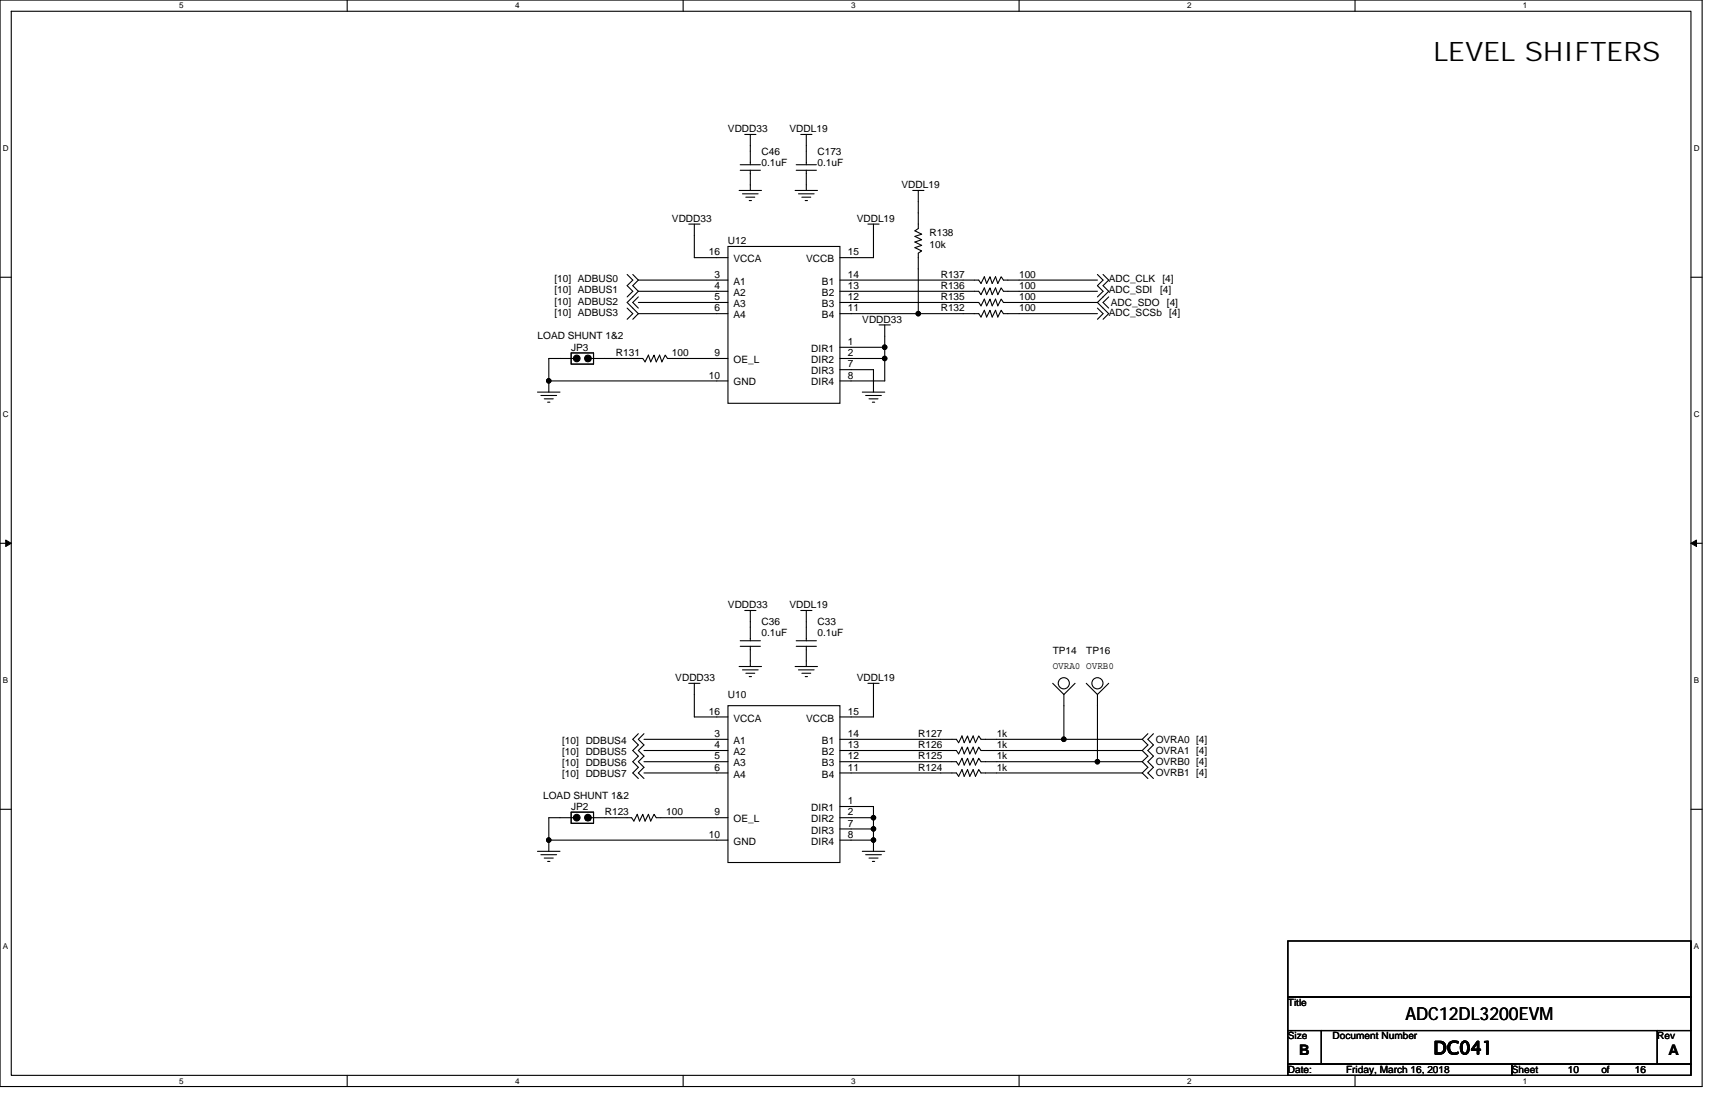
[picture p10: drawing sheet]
<svg xmlns="http://www.w3.org/2000/svg" width="432mm" height="279mm" viewBox="0 0 432 279" stroke-linecap="round" stroke-linejoin="round" font-family="sans-serif">
<path d="M0 0h428.6v273.5h-428.6zM2.8 2.8h422.9v267.9h-422.9z" fill="none" stroke="#000" stroke-width=".28"/>
<g fill="#fff">
<path d="M45.1 .3h1.1v2.3h-1.1z"/>
<path d="M45.1 271h1.1v2.2h-1.1z"/>
</g>
<path d="M87.4 0v2.8M87.4 270.7v2.8" fill="none" stroke="#000" stroke-width=".28"/>
<g fill="#fff">
<path d="M129.7 .3h1.1v2.3h-1.1z"/>
<path d="M129.7 271h1.1v2.2h-1.1z"/>
</g>
<path d="M172 0v2.8M172 270.7v2.8" fill="none" stroke="#000" stroke-width=".28"/>
<g fill="#fff">
<path d="M214.3 .3h1.1v2.3h-1.1z"/>
<path d="M214.3 271h1.1v2.2h-1.1z"/>
</g>
<path d="M256.6 0v2.8M256.6 270.7v2.8" fill="none" stroke="#000" stroke-width=".28"/>
<g fill="#fff">
<path d="M298.9 .3h1.1v2.3h-1.1z"/>
<path d="M298.9 271h1.1v2.2h-1.1z"/>
</g>
<path d="M341.2 0v2.8M341.2 270.7v2.8" fill="none" stroke="#000" stroke-width=".28"/>
<g fill="#fff">
<path d="M383.5 .3h1.1v2.3h-1.1z"/>
<path d="M383.5 271h1.1v2.2h-1.1z"/>
<path d="M.7 36.3h1.5v2.3h-1.5z"/>
<path d="M426.5 36.3h1.4v2.3h-1.4z"/>
<path d="M.7 103.3h1.5v2.2h-1.5z"/>
<path d="M426.5 103.3h1.4v2.2h-1.4z"/>
</g>
<path d="M0 69.8h2.8M425.7 69.8h2.9" fill="none" stroke="#000" stroke-width=".28"/>
<g fill="#fff">
<path d="M.7 170.2h1.4v2.3h-1.4z"/>
<path d="M426.5 170.2h1.3v2.3h-1.3z"/>
</g>
<path d="M0 136.8h2.8M425.7 136.8h2.9" fill="none" stroke="#000" stroke-width=".28"/>
<path d="M1.4 135.9l1.4 .9-1.4 .8zM425.7 136.8l1.4-.9v1.7z" fill="#000" stroke="#000" stroke-width=".25"/>
<g fill="#fff">
<path d="M.7 237.2h1.4v2.2h-1.4z"/>
<path d="M426.4 237.2h1.4v2.2h-1.4z"/>
</g>
<g fill="none" stroke="#000" stroke-width=".28">
<path d="M187.5 33.8h2.8M188.9 33.8v7.7M201.6 33.8h2.8M203 33.8v7.7M173.4 56.4h2.8M174.8 56.4v8.5h8.5M186.1 47.9h5.6M186.4 42.9h5.1M186.4 41.5h5.1M186.9 48.8h4M187.8 49.6h2.2M188.6 50.5h.6"/>
<path d="M188.9 42.9v5M200.2 47.9h5.6M200.5 42.9h5M200.5 41.5h5M201 48.8h4M201.9 49.6h2.2M202.7 50.5h.6M203 42.9v5M218.5 56.4h2.8M219.9 56.4v8.5h-8.4M229.8 47.9h2.8M231.2 47.9v9.6l-.8 .6 1.7 .8-1.7 .6 1.7 .8-1.7 .6 1.7 .9-1.7 .5 1.7 .9-.9 .5v15.3"/>
<path d="M157.9 69.1l1.4 1.4-1.4 1.4 1.4 1.4-1.4 1.4M157.9 77.6l1.4 1.4-1.4 1.4M159.3 69.1l1.4 1.4M160.7 70.5h22.6M160.7 73.3h22.6M160.7 79h22.6M160.7 73.3l-2.8 2.8 2.8 2.9M160.7 70.5l-1.4 1.4 1.4 1.4M160.7 79l-1.4 1.4M160.7 74.7l-1.4 1.4 1.4 1.5M160.7 76.1h22.6M183.3 62h28.2v39.5h-28.2z"/>
<path d="M211.5 70.5h34.9l.6 .9 .8-1.7 .6 1.7 .9-1.7 .5 1.7 .9-1.7 .5 1.7 .9-1.7 .5 .8h23.7M211.5 73.3h34.9l.6 .9 .8-1.7 .6 1.7 .9-1.7 .5 1.7 .9-1.7 .5 1.7 .9-1.7 .5 .8h23.7M231.2 79h15.2l.6 .8 .8-1.7 .6 1.7 .9-1.7 .5 1.7 .9-1.7 .5 1.7 .9-1.7 .5 .9h23.7M231.2 79h-19.7M276.3 76.1h-23.7l-.5-.8-.9 1.7-.5-1.7-.9 1.7-.5-1.7-.9 1.7-.6-1.7-.8 1.7-.6-.9h-34.9M276.3 76.1l2.8 2.9-1.4 1.4M276.3 69.1l1.4 1.4-1.4 1.4 1.4 1.4-1.4 1.4M276.3 77.6l1.4 1.4-1.4 1.4M277.7 69.1l1.4 1.4-1.4 1.4 1.4 1.4-2.8 2.8M279.1 74.7l-1.4 1.4 1.4 1.5M135.3 98.7h5.7M136.2 99.5h3.9"/>
<path d="M138.2 95.9v2.8M138.2 95.9h45.1M143.8 88.8h5.6v2.9h-5.6zM144.7 90.2h-6.5v5.7M147.5 89.7h1.1v1.1h-1.1zM148.6 90.2h.8M149.4 90.2h12.4l.6 .9 .9-1.7 .5 1.7 .9-1.7 .5 1.7 .9-1.7 .5 1.7 .9-1.7 .6 .8h15.2M211.5 93h8.4v5.7M211.5 90.2h11.3M217.1 98.7h5.7M218 99.5h3.9M221.3 81.8h2.9"/>
<path d="M222.8 81.8v5.6M222.8 87.4h-11.3M222.8 87.4v2.8M222.8 90.2v5.7h-11.3M137 100.4h2.3M137.9 101.2h.6M218.8 100.4h2.3M219.6 101.2h.6M187.5 153.7h2.8M188.9 153.7v7.6M201.6 153.7h2.8M203 153.7v7.6"/>
<path d="M173.4 172h2.8M174.8 172v8.5h8.5M183.3 177.6h28.2v39.5h-28.2zM186.1 167.8h5.6M186.4 162.7h5.1M186.4 161.3h5.1M186.9 168.6h4M187.8 169.5h2.2M188.6 170.3h.6M188.9 162.7v5.1M200.2 167.8h5.6M200.5 162.7h5"/>
<path d="M200.5 161.3h5M201 168.6h4M201.9 169.5h2.2M202.7 170.3h.6M203 162.7v5.1M218.5 172h2.8M219.9 172v8.5h-8.4M265 172l2.9 2.8 2.8-2.8M267.9 174.8v11.3M273.5 172l2.8 2.8 2.8-2.8M276.3 174.8v16.9M160.7 184.7l-1.4 1.4 1.4 1.4-1.4 1.4 1.4 1.4-1.4 1.4 1.4 1.4-1.4 1.5 1.4 1.4"/>
<path d="M162.1 186.1h21.2M162.1 188.9h21.2M162.1 191.7h21.2M162.1 194.6h21.2M162.1 184.7l-1.4 1.4 1.4 1.4-1.4 1.4 1.4 1.4-1.4 1.4 1.4 1.4-1.4 1.5 1.4 1.4M211.5 186.1h29.3l.6 .8 .8-1.6 .6 1.6 .8-1.6 .6 1.6 .8-1.6 .6 1.6 .8-1.6 .6 .8h20.9M211.5 188.9h29.3l.6 .9 .8-1.7 .6 1.7 .8-1.7 .6 1.7 .8-1.7 .6 1.7 .8-1.7 .6 .8h40.6M211.5 191.7h29.3l.6 .9 .8-1.7 .6 1.7 .8-1.7 .6 1.7 .8-1.7 .6 1.7 .8-1.7 .6 .8h29.3M211.5 194.6h29.3l.6 .8 .8-1.7 .6 1.7 .8-1.7 .6 1.7 .8-1.7 .6 1.7 .8-1.7 .6 .9h40.6M267.9 186.1h19.7M276.3 191.7h11.3M287.6 186.1l1.4 1.4-1.4 1.4"/>
<path d="M287.6 188.9l1.4 1.4-1.4 1.4M287.6 191.7l1.4 1.4-1.4 1.5M287.6 194.6l1.4 1.4M289 184.7l-1.4 1.4M290.4 184.7l-1.4 1.4 1.4 1.4-1.4 1.4 1.4 1.4-1.4 1.4 1.4 1.4-1.4 1.5 1.4 1.4M0 203.7h2.8M135.3 214.3h5.7M136.2 215.1h3.9M137 216h2.3M137.9 216.8h.6M138.2 211.5v2.8M138.2 211.5h45.1"/>
<path d="M143.8 204.4h5.6v2.8h-5.6zM144.7 205.8h-6.5v5.7M147.5 205.3h1.1v1.1h-1.1zM148.6 205.8h.8M149.4 205.8h9.6l.6 .9 .8-1.7 .6 1.7 .8-1.7 .6 1.7 .9-1.7 .5 1.7 .9-1.7 .5 .8h18.1M211.5 203h8.4v2.8M211.5 205.8h8.4M211.5 208.7h8.4M211.5 211.5h8.4M217.1 214.3h5.7M218 215.1h3.9M218.8 216h2.3"/>
<path d="M219.6 216.8h.6M219.9 205.8v2.9M219.9 208.7v2.8M219.9 211.5v2.8M425.7 203.7h2.9M324.3 236.9h101.4v14.1h-101.4zM324.3 251h101.4v8.4h-101.4zM324.3 259.4h8.4v8.5h-8.4zM332.7 259.4h84.6v8.5h-84.6zM417.3 259.4h8.4v8.5h-8.4zM324.3 267.9h56.3v2.8h-56.3zM380.6 267.9h45.1v2.8h-45.1z"/>
<circle cx="145.2" cy="90.2" r=".55"/>
<circle cx="267.8" cy="172" r="1.4"/>
<circle cx="276.3" cy="172" r="1.4"/>
<circle cx="145.2" cy="205.8" r=".55"/>
</g>
<g fill="#000" stroke="#000" stroke-width=".28">
<circle cx="231.2" cy="78.9" r=".55"/>
<circle cx="138.2" cy="95.9" r=".55"/>
<circle cx="145.2" cy="90.2" r=".84"/>
<circle cx="148" cy="90.2" r=".84"/>
<circle cx="222.7" cy="87.4" r=".56"/>
<circle cx="222.7" cy="90.2" r=".55"/>
<circle cx="267.8" cy="186.1" r=".56"/>
<circle cx="276.3" cy="191.7" r=".55"/>
<circle cx="138.2" cy="211.5" r=".55"/>
<circle cx="145.2" cy="205.8" r=".84"/>
<circle cx="148" cy="205.8" r=".84"/>
<circle cx="219.9" cy="208.6" r=".55"/>
<circle cx="219.9" cy="211.5" r=".55"/>
<circle cx="219.9" cy="205.8" r=".55"/>
</g>
<text font-size="6.8" x="360.9" y="15.3">LEVEL SHIFTERS</text>
<g font-size="4.5">
<text x="353.8" y="256.9">ADC12DL3200EVM</text>
<text x="360.9" y="265.3">DC041</text>
</g>
<g font-size="3.7">
<text x="327.1" y="265.6">B</text>
<text x="420.1" y="265.6">A</text>
</g>
<g font-size="2.5">
<text x="183.3" y="33.3">VDDD33</text>
<text x="198.8" y="33.3">VDDL19</text>
<text x="191.7" y="38.9">C46</text>
<text x="191.7" y="41.7">0.1uF</text>
<text x="205.8" y="38.9">C173</text>
<text x="205.8" y="41.7">0.1uF</text>
<text x="227" y="47.4">VDDL19</text>
<text x="169.2" y="55.8">VDDD33</text>
<text x="215.7" y="55.8">VDDL19</text>
<text x="234" y="59.5">R138</text>
<text x="178.5" y="64.3">16</text>
<text x="183.3" y="61.5">U12</text>
<text x="184.7" y="66">VCCA</text>
<text x="203" y="66">VCCB</text>
<text x="213.4" y="64.3">15</text>
<text x="234" y="62.3">10k</text>
<text x="139.6" y="71.1">[10] ADBUS0</text>
<text x="179.9" y="69.9">3</text>
<text x="184.7" y="71.6">A1</text>
<text x="206.9" y="71.6">B1</text>
<text x="213.4" y="69.9">14</text>
<text x="236.9" y="69.9">R137</text>
<text x="256.6" y="69.9">100</text>
<text x="279.1" y="71.1">ADC_CLK</text>
<text x="292.7" y="71.1">[4]</text>
<text x="139.6" y="76.7">[10] ADBUS2</text>
<text x="139.6" y="73.9">[10] ADBUS1</text>
<text x="179.9" y="72.7">4</text>
<text x="179.9" y="75.5">5</text>
<text x="184.7" y="74.5">A2</text>
<text x="184.7" y="77.3">A3</text>
<text x="206.9" y="77.3">B3</text>
<text x="206.9" y="74.5">B2</text>
<text x="213.4" y="75.5">12</text>
<text x="213.4" y="72.7">13</text>
<text x="236.9" y="75.6">R135</text>
<text x="236.9" y="72.7">R136</text>
<text x="256.6" y="75.6">100</text>
<text x="256.6" y="72.7">100</text>
<text x="279.1" y="73.9">ADC_SDI</text>
<text x="279.7" y="77">ADC_SDO</text>
<text x="292.1" y="73.9">[4]</text>
<text x="293.8" y="77">[4]</text>
<text x="139.6" y="79.5">[10] ADBUS3</text>
<text x="179.9" y="78.4">6</text>
<text x="184.7" y="80.1">A4</text>
<text x="206.9" y="80.1">B4</text>
<text x="213.4" y="78.4">11</text>
<text x="217.1" y="81.2">VDDD33</text>
<text x="236.9" y="78.4">R132</text>
<text x="256.6" y="78.4">100</text>
<text x="279.1" y="79.5">ADC_SCSb</text>
<text x="294.4" y="79.5">[4]</text>
<text x="135.3" y="85.4">LOAD SHUNT 1&amp;2</text>
<text x="143.8" y="88.2">JP3</text>
<text x="155.1" y="89.7">R131</text>
<text x="169.2" y="89.7">100</text>
<text x="179.9" y="89.6">9</text>
<text x="204.3" y="88.6">DIR1</text>
<text x="213.4" y="86.8">1</text>
<text x="213.4" y="89.6">2</text>
<text x="178.5" y="95.3">10</text>
<text x="184.7" y="91.4">OE_L</text>
<text x="204.3" y="91.4">DIR2</text>
<text x="204.3" y="94.2">DIR3</text>
<text x="213.4" y="92.5">7</text>
<text x="213.4" y="95.3">8</text>
<text x="184.7" y="97">GND</text>
<text x="204.3" y="97">DIR4</text>
<text x="183.3" y="153.1">VDDD33</text>
<text x="198.8" y="153.1">VDDL19</text>
<text x="191.7" y="157.3">C36</text>
<text x="191.7" y="160.1">0.1uF</text>
<text x="205.8" y="157.3">C33</text>
<text x="205.8" y="160.1">0.1uF</text>
<text x="265" y="164.7">TP14</text>
<text x="273.5" y="164.7">TP16</text>
<text x="170" y="171.4">VDDD33</text>
<text x="215.7" y="171.4">VDDL19</text>
<text x="265" y="168.4">OVRA0 OVRB0</text>
<text x="178.5" y="179.9">16</text>
<text x="183.3" y="175.7">U10</text>
<text x="213.4" y="179.9">15</text>
<text x="179.9" y="185.5">3</text>
<text x="184.7" y="181.6">VCCA</text>
<text x="203" y="181.6">VCCB</text>
<text x="213.4" y="185.5">14</text>
<text x="231.2" y="185.5">R127</text>
<text x="251" y="185.5">1k</text>
<text x="141.5" y="187.2">[10] DDBUS4</text>
<text x="141.5" y="190">[10] DDBUS5</text>
<text x="179.9" y="188.3">4</text>
<text x="179.9" y="191.1">5</text>
<text x="184.7" y="187.2">A1</text>
<text x="184.7" y="190.1">A2</text>
<text x="206.9" y="190.1">B2</text>
<text x="206.9" y="187.2">B1</text>
<text x="213.4" y="191.1">12</text>
<text x="213.4" y="188.3">13</text>
<text x="231.2" y="188.3">R126</text>
<text x="231.2" y="191.2">R125</text>
<text x="251" y="188.3">1k</text>
<text x="251" y="191.2">1k</text>
<text x="291" y="186.9">OVRA0 [4]</text>
<text x="291" y="189.8">OVRA1 [4]</text>
<text x="141.5" y="192.8">[10] DDBUS6</text>
<text x="141.5" y="195.7">[10] DDBUS7</text>
<text x="179.9" y="194">6</text>
<text x="184.7" y="192.9">A3</text>
<text x="184.7" y="195.7">A4</text>
<text x="206.9" y="195.7">B4</text>
<text x="206.9" y="192.9">B3</text>
<text x="213.4" y="194">11</text>
<text x="231.2" y="194">R124</text>
<text x="251" y="194">1k</text>
<text x="291" y="192.6">OVRB0 [4]</text>
<text x="291" y="195.4">OVRB1 [4]</text>
<text x="136.8" y="201">LOAD SHUNT 1&amp;2</text>
<text x="143.8" y="203.9">JP2</text>
<text x="213.4" y="202.4">1</text>
<text x="152.3" y="205.3">R123</text>
<text x="167.8" y="205.3">100</text>
<text x="179.9" y="205.2">9</text>
<text x="184.7" y="207">OE_L</text>
<text x="204.3" y="204.2">DIR1</text>
<text x="204.3" y="207">DIR2</text>
<text x="204.3" y="209.8">DIR3</text>
<text x="213.4" y="205.2">2</text>
<text x="213.4" y="208.1">7</text>
<text x="178.5" y="210.9">10</text>
<text x="184.7" y="212.6">GND</text>
<text x="204.3" y="212.6">DIR4</text>
<text x="213.4" y="210.9">8</text>
<text x="324.3" y="253.2">Title</text>
<text x="324.3" y="261.6">Size</text>
<text x="335.5" y="261.6">Document Number</text>
<text x="417.3" y="261.6">Rev</text>
<text x="324.3" y="270.1">Date:</text>
<text x="338.9" y="270.1">Friday, March 16, 2018</text>
<text x="380.6" y="270.1">Sheet</text>
<text x="394.7" y="270.1">10</text>
<text x="403.2" y="270.1">of</text>
<text x="411.6" y="270.1">16</text>
</g>
<g font-size="2">
<text x="45.1" y="2.1">5</text>
<text x="129.7" y="2.1">4</text>
<text x="214.3" y="2.1">3</text>
<text x="298.9" y="2.1">2</text>
<text x="383.5" y="2.1">1</text>
<text x=".7" y="38.1">D</text>
<text x="426.5" y="38.1">D</text>
<text x=".7" y="105.1">C</text>
<text x="426.5" y="105.1">C</text>
<text x=".7" y="172">B</text>
<text x="426.5" y="172">B</text>
<text x=".7" y="239">A</text>
<text x="426.5" y="239">A</text>
<text x="45.1" y="272.8">5</text>
<text x="129.7" y="272.8">4</text>
<text x="214.3" y="272.8">3</text>
<text x="298.9" y="272.8">2</text>
<text x="383.5" y="272.8">1</text>
</g>
</svg>
